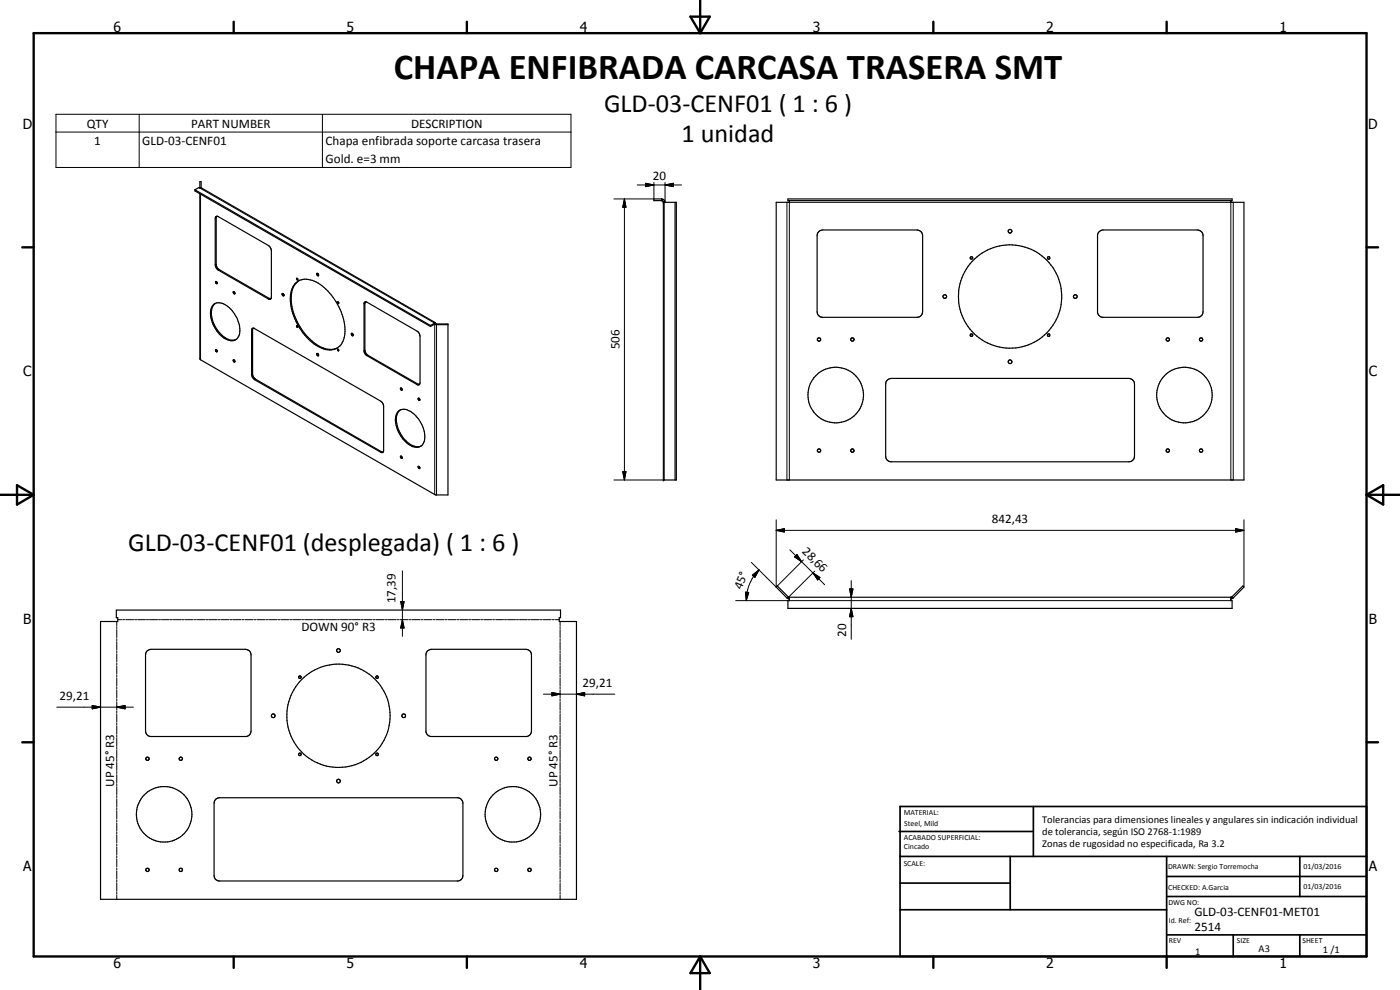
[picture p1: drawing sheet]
<svg xmlns="http://www.w3.org/2000/svg" width="420mm" height="297mm" viewBox="0 0 420 297" stroke-linecap="round" stroke-linejoin="round" font-family="sans-serif">
<g fill="none" stroke="#000" stroke-width=".35">
<path d="M58.5 56.9l1.2-.6h.6l70.3 40.5M58.5 56.9v.4l70.7 40.7M58.5 56.9l70.7 40.8M60 58.1v49.5l.2 .3 70.3 40.5 3.9 .1v-51.3h-3.7M60 56.3v-1.8h.4v1.8M198.6 59.7h-2.4v.5h2.4M198.6 59.7v.5M198.6 59.7l.6 .2 .4 .8M236.5 59.7h133.3v.5h-133.3zM65 64.9l.5 .1 15.5 9.1 .4 1.1v14l-.1 .5M65 64.9l-.4 .6v14l.3 .9 .6 .6 15 8.7h.8M65 64.9l-.1 14.5 .4 1 16 9.3"/>
<path d="M198.6 60.2l.5 .5M199.1 60.7h3.9v83.3h-3.9zM202.6 60.7v83.3M236.9 60.2v.5h-4v83.3h140.4v-83.3h-3.9v-.5M245.6 69.6l.4-.3 .9-.3h28.3a1.73 1.73 0 0 1 1.7 1.7v22.8a1.65 1.65 0 0 1-1.7 1.7h-28.3a1.73 1.73 0 0 1-1.7-1.7v-22.8zM329.8 69.6l1.2-.6h28.4a1.73 1.73 0 0 1 1.6 1.7v22.8a1.73 1.73 0 0 1-1.6 1.7h-28.4a1.8 1.8 0 0 1-1.6-1.4v-23.4zM63.9 91.6a3.1 3.1 0 0 1 4.1 .1 8.8 8.8 0 0 1 3.7 9.1 2.6 2.6 0 0 1-4.1 .8 9.2 9.2 0 0 1-4.2-9zM64.6 91.1a4.1 4.1 0 0 0-.9 4.6 8.5 8.5 0 0 0 6.1 6.4l1-.2M64.7 84.5a.34 .34 0 0 1 .4 .2 .34 .34 0 0 1-.2 .4zM64.9 84.5l.3 .5M70.2 87.5l-.2 .2 .1 .2 .2 .3 .2-.2M70.2 87.5l.3 .5"/>
<path d="M75.7 98.6l.5-.1 38.2 22 .5 .5 .2 .9v13.3a.53 .53 0 0 1-.2 .6 .53 .53 0 0 1-.7-.1l-38-21.9-.4-.6-.3-.8v-13.3zM75.9 98.5l-.1 13.9 .9 1.3 37.8 21.9h.5M84.7 88.1h.3l.2 .6-.4-.1zM84.9 88.1l.3 .5M89 97.7l.3 .1v.4zM89.1 83.5l.3 .2-.1 .3-.2-.1zM89.3 83.6l.1 .1M89.3 97.8l.1 .2M89.7 84.2a6.2 6.2 0 0 0-2.3 6.3 17.7 17.7 0 0 0 9.7 13.9l1.1 .4 2.2-.1M95.3 82l.3 .6M95.3 82h-.1a.43 .43 0 0 0-.1 .5 .43 .43 0 0 0 .5 .2v-.1M101.3 90.6l.3 .1v.4z"/>
<path d="M101.5 90.7l.2 .1M109.3 90.8l.3-.2 .5 .1 15.1 8.7 .6 .6 .3 .9v14l-.3 .5h-.6l-15.6-9.1-.3-.9zM109.7 90.6l-.2 .5v14l.3 .8 .6 .7 15.5 8.8M129.2 97.7v.3M130.4 96.9v.4l-1.2 .7M130.4 97.2l.1 .1M130.4 96.9l-1.2 .8M130.5 97.3l3.9 .1M130.6 96.8h-.4l.2 .1M130.6 96.8l.1 .4M130.7 97.2l-.2 .1M64.7 104.9l.5 .3-.1 .4-.4-.3z"/>
<path d="M64.9 104.9l.3 .5M70.2 108l-.2 .1 .1 .3 .2 .2 .2-.1M70.2 108l.3 .5M95.3 106a.34 .34 0 0 0-.2 .5 .34 .34 0 0 0 .5 .1M95.3 106l.3 .6M100.9 104.6a6.3 6.3 0 0 0 2.6-6.5 17.6 17.6 0 0 0-9.8-14 4.6 4.6 0 0 0-6.5 4.2 17.2 17.2 0 0 0 9.5 16.2l2.2 .5 1.5-.2M100.9 104.6l-.5 .1M101.2 104.4l-.4 .2M101.5 104.9h.1M101.6 104.9v.4l-.3-.3 .1-.2 .3 .2M105.4 100.1a.42 .42 0 0 1 .5 .2 .42 .42 0 0 1 0 .5l-.4-.3zM105.7 100l.3 .6"/>
<path d="M120.4 116.5l-.2 .2 .4 .4M120.4 116.5l.3 .3-.1 .3M120.4 116.5l.3 .4M120.6 117.1h.1M125.5 119.5l.3 .6 .2-.1M125.5 119.5h.1M125.5 119.5h.3M125.8 119.5l.2 .5M266.2 114.2l1.3-.7h71.3a1.73 1.73 0 0 1 1.7 1.7v21.7a1.73 1.73 0 0 1-1.7 1.7h-71.3a1.65 1.65 0 0 1-1.7-1.7v-21.7zM119.4 123.6a2.94 2.94 0 0 1 4.1 .1 8.8 8.8 0 0 1 3.7 9.1 2.77 2.77 0 0 1-4.6 .5 9.3 9.3 0 0 1-3.7-8.7zM120.1 123a3.9 3.9 0 0 0-1 4.1 8.7 8.7 0 0 0 5.8 6.9l1.4-.1M120.4 136.9l-.2 .3 .4 .3"/>
<path d="M120.4 136.9l.3 .3-.1 .3M120.4 136.9l.3 .4M120.6 137.5h.1M125.8 140l-.3-.1v.4l.3 .3 .2-.2M125.8 140l.2 .4M236.9 179.2v1h-.4v2.3h133.3v-2.3h-.4v-1M236.9 179.7l-.7-.3-3.3-3.3 .4-.3 3.5 3.4h132.7l3.5-3.4 .3 .3-3.2 3.3-.7 .3M30.2 186.5h5.1v-1.2h-.4v-2.3h133.3v2.3h-.4v1.2h5.2v83.3h-142.8zM44.3 195.2l1-.4h28.4a1.65 1.65 0 0 1 1.6 1.7v22.8l-.6 1.3-.8 .4h-28.9a1.7 1.7 0 0 1-1.3-1.7v-22.8l.1-.6zM128.2 195.4l1.3-.6h28.3l1.1 .4 .5 .7 .1 .6v22.8a1.7 1.7 0 0 1-1.4 1.7h-28.9l-.8-.4-.6-1v-23.4zM64.6 239.9l.8-.5h.5h71.3a1.73 1.73 0 0 1 1.7 1.6v21.7l-.2 .8-.9 .7-72.2 .1-1-.5-.3-1.1v-21.7z"/>
<circle cx="291.6" cy="77.4" r=".38"/>
<circle cx="303.1" cy="69.4" r=".55"/>
<circle cx="314.7" cy="77.4" r=".38"/>
<circle cx="283.6" cy="89" r=".55"/>
<circle cx="303.1" cy="89" r="15.5"/>
<circle cx="322.7" cy="89" r=".55"/>
<circle cx="245.8" cy="101.9" r=".5"/>
<circle cx="250.8" cy="118.5" r="8.3"/>
<circle cx="255.8" cy="101.9" r=".49"/>
<circle cx="291.6" cy="100.5" r=".38"/>
<circle cx="303.1" cy="108.5" r=".56"/>
<circle cx="314.7" cy="100.5" r=".38"/>
<circle cx="350.5" cy="101.9" r=".49"/>
<circle cx="355.5" cy="118.5" r="8.3"/>
<circle cx="360.5" cy="101.9" r=".51"/>
<circle cx="245.8" cy="135.2" r=".51"/>
<circle cx="255.8" cy="135.2" r=".5"/>
<circle cx="350.5" cy="135.2" r=".5"/>
<circle cx="360.5" cy="135.2" r=".49"/>
<circle cx="101.6" cy="195.2" r=".54"/>
<circle cx="82" cy="214.8" r=".55"/>
<circle cx="90" cy="203.2" r=".39"/>
<circle cx="101.6" cy="214.8" r="15.5"/>
<circle cx="113.1" cy="203.2" r=".38"/>
<circle cx="121.2" cy="214.8" r=".55"/>
<circle cx="44.3" cy="227.6" r=".5"/>
<circle cx="54.3" cy="227.7" r=".5"/>
<circle cx="90" cy="226.3" r=".39"/>
<circle cx="101.6" cy="234.3" r=".55"/>
<circle cx="113.1" cy="226.3" r=".38"/>
<circle cx="148.9" cy="227.6" r=".49"/>
<circle cx="158.9" cy="227.6" r=".49"/>
<circle cx="49.2" cy="244.3" r="8.3"/>
<circle cx="153.9" cy="244.3" r="8.3"/>
<circle cx="44.3" cy="261" r=".51"/>
<circle cx="54.3" cy="261" r=".5"/>
<circle cx="148.9" cy="261" r=".51"/>
<circle cx="158.9" cy="261" r=".51"/>
</g>
<g fill="none" stroke="#000" stroke-width=".3">
<path d="M16.8 34.3h154.6v15.9h-154.6zM16.8 39.6h154.6M41.8 34.3v15.9M96.8 34.3v15.9M59.9 56.4l70.3 40.4M60.2 58.3v49.6M187.4 59.7l.5 2.5h-1zM187.4 59.7v84.3M191.3 55.5h13.2M193.7 55l2.5 .5-2.5 .5zM196.2 54.7v5h-12M199.6 55.5l2.5-.5v1z"/>
<path d="M199.6 54.7v6M64.9 65.3l-.3 .2M64.9 79.4l-.3 .1M199.3 60.7v83.3h-15.1M236.2 60.7v83.3M370.1 60.7v83.3M65.8 80.9l-.3 .1M75.8 98.9l-.3 .2M80.8 89.5l-.3 .2M109.5 91.1l-.2 .1M130.4 97.3l.1 51.1M131 97.2v51.3"/>
<path d="M75.8 112.2l-.3 .2M76.7 113.7l-.3 .2M109.5 105.1l-.2 .1M110.4 106.6l-.3 .1M125.4 115.2l-.2 .2M114.5 135.6l-.3 .1M186.9 141.5h1l-.5 2.5zM232.9 159.1l2.5-.5v1zM232.9 156v20.1l-7.4-7.4M232.9 159.1h140.4M236.9 144v-83.3h132.5v83.3M370.8 158.6l2.5 .5-2.5 .5z"/>
<path d="M373.3 156v20.1M120.8 171.3v19.6M223.7 177.7l1 .1-.7 2.4zM225.8 172.6l2-1.6-1.2 2.2zM227.8 171a12.9 12.9 0 0 0-3.8 9.2M236.5 179.1l-.3 .3M237.1 165l3.5 3.5M238.5 167.1l.7-.7 1.4 2.1zM239.2 166.4l1.4 2.1-2.1-1.4zM240.6 168.5l3.4 3.4M241.1 168l-7.8 7.8M244 171.9l2.1 1.4-.7 .7z"/>
<path d="M244 171.9l3.5 3.5M244.5 171.4l-7.8 7.8M255 176.7h1l-.5 2.5zM255.5 174.2v17.6M369.7 179.1l.4 .3M35 186.5v1.2M35 188v.6M35 188.9v2.4M35 191.6v.6M35 192.5v2.4M35 195.2v.6M35 196.1v2.4"/>
<path d="M35 198.9v.6M35 199.8v2.4M35.3 185.9h1.2M36.8 185.9h.6M37.7 185.9h2.4M40.4 185.9h.6M41.3 185.9h2.4M44 185.9h.6M44.9 185.9h2.4M47.6 185.9h.6M48.5 185.9h2.3M51.1 185.9h.7"/>
<path d="M52 185.9h2.4M54.7 185.9h.6M55.6 185.9h2.4M58.3 185.9h.6M59.2 185.9h2.4M61.9 185.9h.6M62.8 185.9h2.4M65.5 185.9h.6M66.4 185.9h2.3M69 185.9h.7M69.9 185.9h2.4M72.6 185.9h.6"/>
<path d="M73.5 185.9h2.4M76.2 185.9h.6M77.1 185.9h2.4M79.8 185.9h.6M80.7 185.9h2.4M83.4 185.9h.6M84.3 185.9h2.3M86.9 185.9h.7M87.8 185.9h2.4M90.5 185.9h.6M91.4 185.9h2.4M94.1 185.9h.6"/>
<path d="M95 185.9h2.4M97.7 185.9h.6M98.6 185.9h2.4M101.3 185.9h.6M102.2 185.9h2.4M104.8 185.9h.7M105.7 185.9h2.5M108.4 185.9h.6M109.3 185.9h2.4M112 185.9h.6M112.9 185.9h2.4M115.6 185.9h.6"/>
<path d="M116.5 185.9h2.4M119.2 185.9h.6M120.1 185.9h2.4M120.3 180.5h1l-.5 2.5zM120.8 185.9l.5 2.5h-1zM122.8 185.9h.6M123.6 185.9h2.5M126.4 185.9h.5M127.2 185.9h2.4M130 185.9h.5M130.8 185.9h2.4M133.5 185.9h.6"/>
<path d="M134.4 185.9h2.4M137.1 185.9h.6M138 185.9h2.4M140.7 185.9h.6M141.6 185.9h2.4M144.3 185.9h.6M145.1 185.9h2.4M147.9 185.9h.5M148.7 185.9h2.4M151.4 185.9h.6M152.3 185.9h2.4M155 185.9h.6"/>
<path d="M155.9 185.9h2.4M158.6 185.9h.6M159.5 185.9h2.4M162.2 185.9h.6M163.1 185.9h2.3M165.8 185.9h.5M166.7 185.9h1.1M168.1 186.5v1.2M168.1 188v.6M168.1 188.9v2.4M168.1 191.6v.6M168.1 192.5v2.4"/>
<path d="M168.1 195.2v.6M168.1 196.1v2.4M168.1 198.9v.6M168.1 199.8v2.4M220.8 180.2h148.6M255.5 182.5l.5 2.5h-1zM17 212.2h23M27.7 211.7l2.5 .5-2.5 .5zM35 212.2l2.5-.5v1zM35 202.5v.6M35 203.4v2.4M35 206.1v.6"/>
<path d="M35 207v2.4M35 209.7v.7M35 210.7v2.4M35 213.4v.6M35 214.3v2.4M35 217v.6M35 217.9v2.4M163.1 208.3h21.4M165.6 207.8l2.5 .5-2.5 .5zM168.1 202.5v.6M168.1 203.4v2.4M168.1 206.1v.6"/>
<path d="M168.1 207v2.4M168.1 209.7v.7M168.1 210.7v2.4M168.1 213.4v.6M168.1 214.3v2.4M168.1 217v.6M168.1 217.9v2.4M173 208.3l2.5-.5v1zM35 220.6v.6M35 221.5v2.4M35 224.2v.6M35 225.1v2.5"/>
<path d="M35 227.8v.7M35 228.8v2.4M35 231.5v.6M35 232.4v2.4M35 235.1v.6M35 236v2.4M35 238.7v.6M35 239.6v2.5M168.1 220.6v.6M168.1 221.5v2.4M168.1 224.2v.6M168.1 225.1v2.5"/>
<path d="M168.1 227.8v.7M168.1 228.8v2.4M168.1 231.5v.6M168.1 232.4v2.4M168.1 235.1v.6M168.1 236v2.4M168.1 238.7v.6M168.1 239.6v2.5M35 242.4v.6M35 243.2v2.5M35 246v.5M35 246.9v2.4"/>
<path d="M35 249.6v.6M35 250.5v2.4M35 253.2v.6M35 254.1v2.4M35 256.8v.6M35 257.7v2.4M168.1 242.4v.6M168.1 243.2v2.5M168.1 246v.5M168.1 246.9v2.4M168.1 249.6v.6M168.1 250.5v2.4"/>
<path d="M168.1 253.2v.6M168.1 254.1v2.4M168.1 256.8v.6M168.1 257.7v2.4M35 260.5v.6M35 261.4v2.4M35 264.1v.6M35 265v2.4M35 267.7v.6M35 268.6v1.2M168.1 260.5v.6M168.1 261.4v2.4"/>
<path d="M168.1 264.1v.6M168.1 265v2.4M168.1 267.7v.6M168.1 268.6v1.2"/>
</g>
<g fill="#000">
<circle cx="199.1" cy="60.7" r=".18"/>
<circle cx="199.1" cy="144" r=".18"/>
</g>
<g fill="none" stroke="#000" stroke-width=".71">
<path d="M10.1 9.9h400v277.1h-400zM70.1 6.5v3.4M140.1 6.5v3.4M207.2 5h5.8l-2.9 4.9zM210.1 0v9.9M280.1 6.5v3.4M350.1 6.5v3.4M6.7 74.2h3.4M410.1 74.2h3.5M.1 148.5h10M5.1 145.6l5 2.9-5 2.9zM410.1 148.5h10"/>
<path d="M410.1 148.5l5-2.9v5.8zM6.7 222.7h3.4M410.1 222.7h3.5M70.1 287v3.4M140.1 287v3.4M210.1 287v10M210.1 287l2.9 5h-5.8zM280.1 287v3.4M350.1 287v3.4"/>
</g>
<g fill="none" stroke="#000" stroke-width=".51">
<path d="M269.8 249.5h40.3M270.1 242h140v45h-140zM270.1 257h140M303.2 257v16M310.1 242v15M350.1 257v30M390.1 257v12M270.1 265h33.1M270.1 273h80M350.1 269h60M350.1 263h60M350.1 280.5h60"/>
<path d="M370.1 280.5v6.5M390.1 280.5v6.5"/>
</g>
<g fill="#000">
<path d="M193.7 55l2.5 .5-2.5 .5zM199.6 55.5l2.5-.5v1zM187.4 59.7l.5 2.5h-1zM186.9 141.5h1l-.5 2.5zM232.9 159.1l2.5-.5v1zM370.8 158.6l2.5 .5-2.5 .5zM223.7 177.7l1 .1-.7 2.4zM225.8 172.6l2-1.6-1.2 2.2zM239.2 166.4l1.4 2.1-2.1-1.4zM244 171.9l2.1 1.4-.7 .7zM255 176.7h1l-.5 2.5zM120.3 180.5h1l-.5 2.5z"/>
<path d="M120.8 185.9l.5 2.5h-1zM255.5 182.5l.5 2.5h-1zM27.7 211.7l2.5 .5-2.5 .5zM35 212.2l2.5-.5v1zM165.6 207.8l2.5 .5-2.5 .5zM173 208.3l2.5-.5v1z"/>
</g>
<text font-size="11" x="118.2" y="23.6">CHAPA ENFIBRADA CARCASA TRASERA SMT</text>
<g font-size="7.9">
<text x="181.3" y="33.6">GLD-03-CENF01 ( 1 : 6 )</text>
<text x="204.5" y="42.6">1 unidad</text>
<text x="38.5" y="165.3">GLD-03-CENF01 (desplegada) ( 1 : 6 )</text>
</g>
<g font-size="4.2">
<text x="34" y="9.6">6</text>
<text x="104" y="9.6">5</text>
<text x="174" y="9.6">4</text>
<text x="244" y="9.6">3</text>
<text x="314" y="9.6">2</text>
<text x="384" y="9.6">1</text>
<text x="6.8" y="38.7">D</text>
<text x="410.6" y="38.7">D</text>
<text x="7" y="112.9">C</text>
<text x="410.8" y="112.9">C</text>
<text x="7" y="187.1">B</text>
<text x="410.8" y="187.1">B</text>
<text x="7" y="261.4">A</text>
<text x="410.8" y="261.4">A</text>
<text x="34" y="290.4">6</text>
<text x="104" y="290.4">5</text>
<text x="174" y="290.4">4</text>
<text x="244" y="290.4">3</text>
<text x="314" y="290.4">2</text>
<text x="384" y="290.4">1</text>
</g>
<g font-size="3.9">
<text x="26.1" y="38.3">QTY</text>
<text x="57.4" y="38.3">PART NUMBER</text>
<text x="123.3" y="38.3">DESCRIPTION</text>
<text x="28.3" y="43.6">1</text>
<text x="42.7" y="43.6">GLD-03-CENF01</text>
<text x="97.7" y="43.6">Chapa enfibrada soporte carcasa trasera</text>
<text x="97.7" y="49">Gold. e=3 mm</text>
<text x="195.9" y="53.9">20</text>
<text x="185.9" y="104.9" transform="rotate(-90 185.9 104.9)">506</text>
<text x="297.7" y="157.1">842,43</text>
<text x="240.6" y="165.6" transform="rotate(45 240.6 165.6)">28,66</text>
<text x="222.5" y="177.1" transform="rotate(-68 222.5 177.1)">45°</text>
<text x="118.7" y="181" transform="rotate(-90 118.7 181)">17,39</text>
<text x="90.5" y="189.3">DOWN 90° R3</text>
<text x="253.9" y="191.1" transform="rotate(-90 253.9 191.1)">20</text>
<text x="174.8" y="206.2">29,21</text>
<text x="17.9" y="210.1">29,21</text>
<text x="34.3" y="236.1" transform="rotate(-90 34.3 236.1)">UP 45° R3</text>
<text x="167.3" y="236.1" transform="rotate(-90 167.3 236.1)">UP 45° R3</text>
<text x="358.5" y="275">GLD-03-CENF01-MET01</text>
<text x="358.5" y="279.4">2514</text>
</g>
<g font-size="3.1">
<text x="312.7" y="246.8">Tolerancias para dimensiones lineales y angulares sin indicación individual</text>
<text x="312.7" y="250.4">de tolerancia, según ISO 2768-1:1989</text>
<text x="312.7" y="254">Zonas de rugosidad no especificada, Ra 3.2</text>
<text x="358.7" y="286.5">1</text>
<text x="377.7" y="285.6">A3</text>
<text x="397" y="285.9">1 /1</text>
</g>
<g font-size="2.4">
<text x="271.2" y="244.4">MATERIAL:</text>
<text x="271.3" y="252">ACABADO SUPERFICIAL:</text>
<text x="271.4" y="247.9">Steel, Mild</text>
<text x="271.3" y="254.6">Cincado</text>
<text x="271.2" y="259.7">SCALE:</text>
<text x="350.6" y="260.8">DRAWN: Sergio Torremocha</text>
<text x="391.2" y="260.6">01/03/2016</text>
<text x="350.6" y="267">CHECKED: A.Garcia</text>
<text x="391.2" y="266.7">01/03/2016</text>
<text x="350.6" y="271.4">DWG NO:</text>
<text x="350.8" y="276.9">Id. Ref:</text>
<text x="350.8" y="282.8">REV</text>
<text x="371.2" y="282.9">SIZE</text>
<text x="390.9" y="282.9">SHEET</text>
</g>
</svg>
